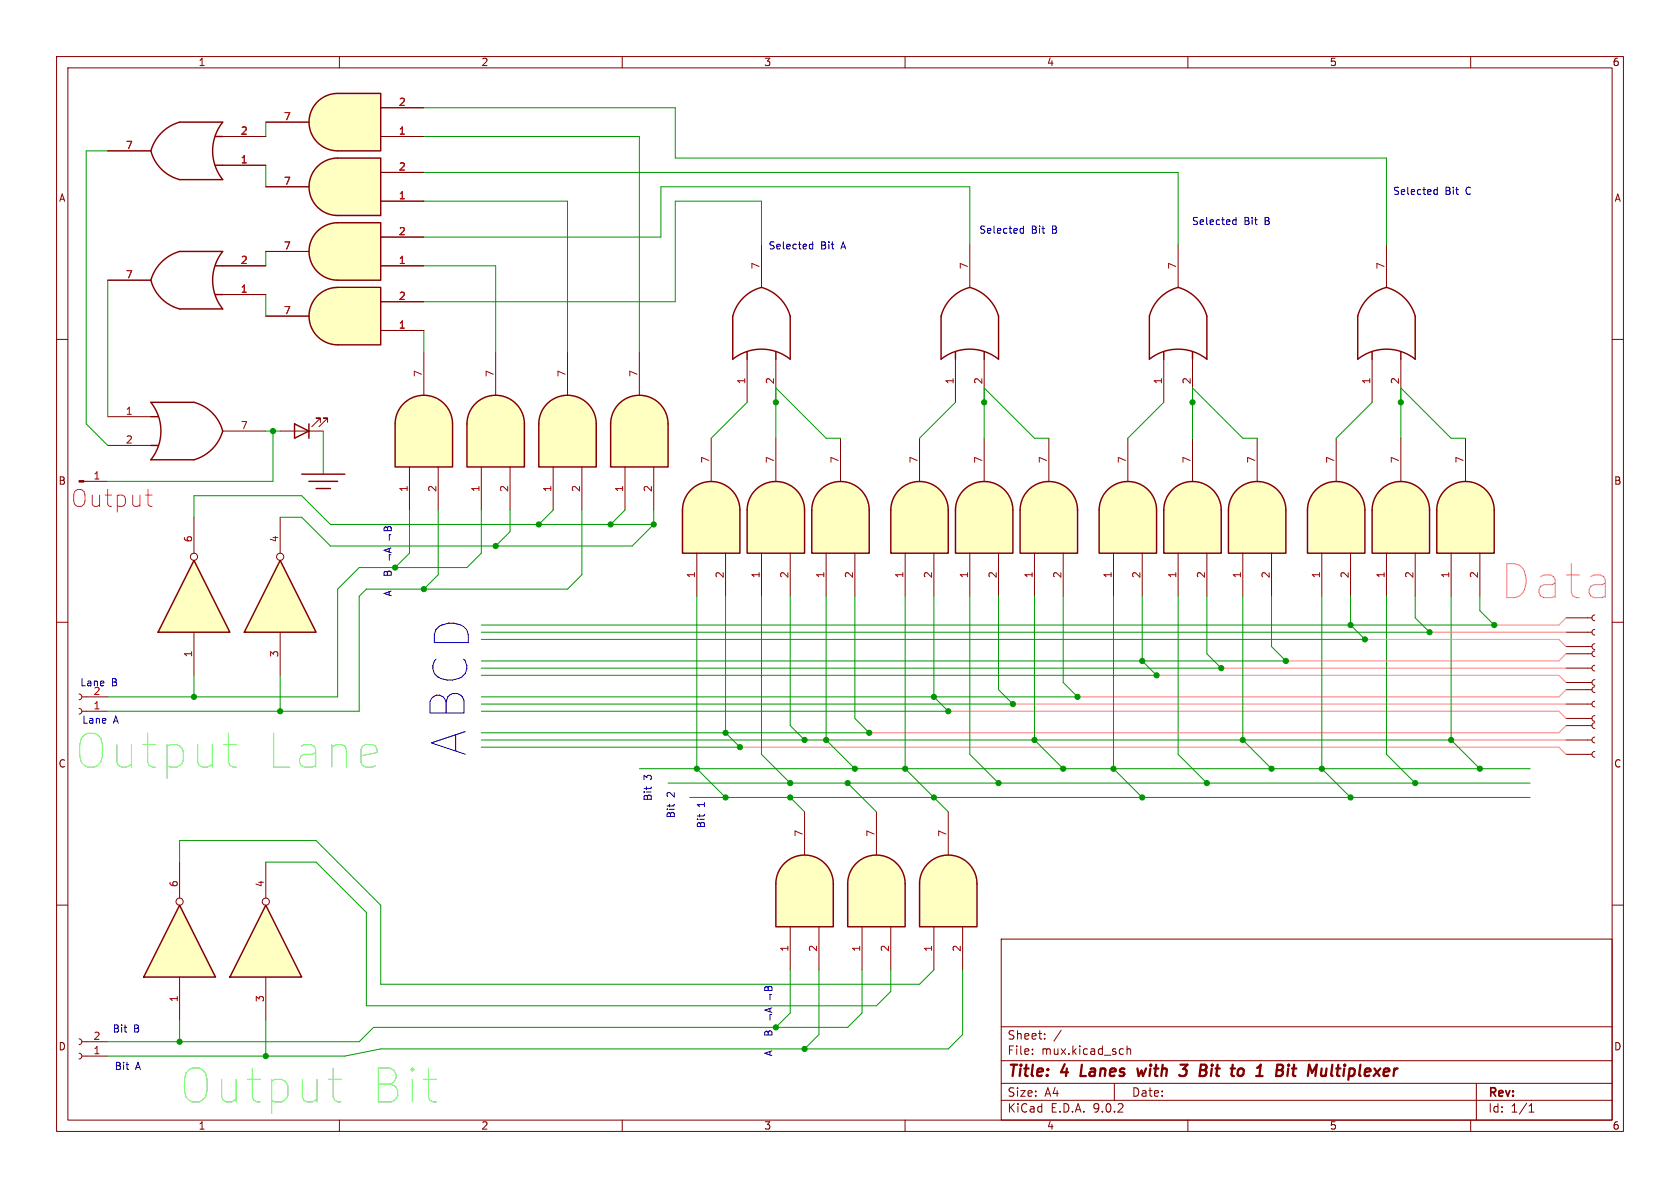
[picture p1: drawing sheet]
<svg xmlns="http://www.w3.org/2000/svg" width="297mm" height="210mm" viewBox="0 0 297 210" stroke-linecap="round" stroke-linejoin="round" font-family="sans-serif">
<g fill="none" stroke="#840000" stroke-width=".18">
<path d="M10 10h277v190h-277zM12 12h273v186h-273zM60 10v2M110 10v2M160 10v2M210 10v2M260 10v2M10 60h2M285 60h2M10 110h2M276.9 115.6h4.5M276.9 118.1h4.5"/>
<path d="M281.9 115.1l-.3 .1-.2 .4 .2 .3 .3 .2M281.9 117.6l-.3 .2-.2 .3 .2 .4 .3 .1M285 110h2M276.9 120.7h4.5M281.9 120.1l-.3 .2-.2 .4 .2 .3 .3 .2M10 160h2M177 166h108v32h-108zM285 160h2M60 198v2M110 198v2M160 198v2M177 194.5h108"/>
<path d="M177 191.5h108M177 187.5h108M177 181.5h108M182.5 186.3v.1M182.5 185.5v.1M184.7 183.6v.1M184.7 182.8v.1M187.6 182.1l-1.3 2M197 191.5v3M198.5 185.4l.1 .1M198.6 186.3l-.1 .1M199.2 184.9v1.5"/>
<path d="M199.2 185.5l.3-.1 .3 .1 .1 .9M210 198v2M260 198v2M261 191.5v6.5M270.3 196.6h.9M270.3 195.5l.4-.4v1.5"/>
</g>
<g fill="none" stroke="#840000" stroke-width=".4">
<path d="M191.3 188.2l-.3 2h1M201.1 188.9l.2 1.3 .5-.9 .3 .9 .5-1.3M208.7 188.2h1.2l-.7 .8 .4 .1 .2 .3-.1 .4-.4 .4M214.2 188.9l-.1 1.3M214.3 188.2v.2M214.3 188.2l-.1 .1 .1 .1M214.3 188.2l.1 .1-.1 .1M225.7 189.2h.7M226.4 189.2l.3 .1M226.6 189.1l-.2 .1M226.7 188.3l-.9-.1-.2 2 1-.1M236.2 188.9h.8"/>
<path d="M236.6 188.2l-.2 1.7 .1 .2 .3 .1"/>
</g>
<path d="M207.2 86.6a5.1 5.1 0 0 1 5.5-1.1 5.1 5.1 0 0 1 3.2 4.7h-10.2a5.1 5.1 0 0 1 1.5-3.6z" fill="#ffffc2" stroke="#ffffc2" stroke-width=".18"/>
<path d="M205.7 90.2h10.2v7.6h-10.2z" fill="#ffffc2"/>
<path d="M207.2 86.6a5.1 5.1 0 0 1 5.5-1.1 5.1 5.1 0 0 1 3.2 4.7v7.6h-10.2v-7.6a5.1 5.1 0 0 1 1.5-3.6z" fill="none" stroke="#840000" stroke-width=".25"/>
<path d="M210.8 77.5v7.6M208.3 97.8v7.6M213.4 97.8v7.6" fill="none" stroke="#840000" stroke-width=".18"/>
<path d="M195.8 86.6a5.1 5.1 0 0 1 5.5-1.1 5.1 5.1 0 0 1 3.2 4.7h-10.2a5.1 5.1 0 0 1 1.5-3.6z" fill="#ffffc2" stroke="#ffffc2" stroke-width=".18"/>
<path d="M194.3 90.2h10.2v7.6h-10.2z" fill="#ffffc2"/>
<path d="M195.8 86.6a5.1 5.1 0 0 1 5.5-1.1 5.1 5.1 0 0 1 3.2 4.7v7.6h-10.2v-7.6a5.1 5.1 0 0 1 1.5-3.6z" fill="none" stroke="#840000" stroke-width=".25"/>
<path d="M199.4 77.5v7.6M196.8 97.8v7.6M201.9 97.8v7.6" fill="none" stroke="#840000" stroke-width=".18"/>
<path d="M255.5 86.6a5.1 5.1 0 0 1 5.5-1.1 5.1 5.1 0 0 1 3.2 4.7h-10.2a5.1 5.1 0 0 1 1.5-3.6z" fill="#ffffc2" stroke="#ffffc2" stroke-width=".18"/>
<path d="M254 90.2h10.2v7.6h-10.2z" fill="#ffffc2"/>
<path d="M255.5 86.6a5.1 5.1 0 0 1 5.5-1.1 5.1 5.1 0 0 1 3.2 4.7v7.6h-10.2v-7.6a5.1 5.1 0 0 1 1.5-3.6z" fill="none" stroke="#840000" stroke-width=".25"/>
<path d="M259.1 77.5v7.6M256.5 97.8v7.6M261.6 97.8v7.6" fill="none" stroke="#840000" stroke-width=".18"/>
<path d="M151.3 152.7a5.1 5.1 0 0 1 5.6-1.2 5.1 5.1 0 0 1 3.1 4.7h-10.1a5.1 5.1 0 0 1 1.4-3.5z" fill="#ffffc2" stroke="#ffffc2" stroke-width=".18"/>
<path d="M149.9 156.2h10.1v7.6h-10.1z" fill="#ffffc2"/>
<path d="M151.3 152.7a5.1 5.1 0 0 1 5.6-1.2 5.1 5.1 0 0 1 3.1 4.7v7.6h-10.1v-7.6a5.1 5.1 0 0 1 1.4-3.5z" fill="none" stroke="#840000" stroke-width=".25"/>
<path d="M154.9 143.5v7.6M152.4 163.8v7.7M157.5 163.8v7.7" fill="none" stroke="#840000" stroke-width=".18"/>
<path d="M232.6 86.6a5.1 5.1 0 0 1 5.5-1.1 5.1 5.1 0 0 1 3.2 4.7h-10.2a5.1 5.1 0 0 1 1.5-3.6z" fill="#ffffc2" stroke="#ffffc2" stroke-width=".18"/>
<path d="M231.1 90.2h10.2v7.6h-10.2z" fill="#ffffc2"/>
<path d="M232.6 86.6a5.1 5.1 0 0 1 5.5-1.1 5.1 5.1 0 0 1 3.2 4.7v7.6h-10.2v-7.6a5.1 5.1 0 0 1 1.5-3.6z" fill="none" stroke="#840000" stroke-width=".25"/>
<path d="M236.2 77.5v7.6M233.7 97.8v7.6M238.8 97.8v7.6" fill="none" stroke="#840000" stroke-width=".18"/>
<path d="M218.6 86.6a5.1 5.1 0 0 1 5.6-1.1 5.1 5.1 0 0 1 3.1 4.7h-10.1a5.1 5.1 0 0 1 1.4-3.6z" fill="#ffffc2" stroke="#ffffc2" stroke-width=".18"/>
<path d="M217.2 90.2h10.1v7.6h-10.1z" fill="#ffffc2"/>
<path d="M218.6 86.6a5.1 5.1 0 0 1 5.6-1.1 5.1 5.1 0 0 1 3.1 4.7v7.6h-10.1v-7.6a5.1 5.1 0 0 1 1.4-3.6z" fill="none" stroke="#840000" stroke-width=".25"/>
<path d="M222.2 77.5v7.6M219.7 97.8v7.6M224.8 97.8v7.6" fill="none" stroke="#840000" stroke-width=".18"/>
<path d="M164 152.7a5.1 5.1 0 0 1 5.6-1.2 5.1 5.1 0 0 1 3.1 4.7h-10.1a5.1 5.1 0 0 1 1.4-3.5z" fill="#ffffc2" stroke="#ffffc2" stroke-width=".18"/>
<path d="M162.6 156.2h10.1v7.6h-10.1z" fill="#ffffc2"/>
<path d="M164 152.7a5.1 5.1 0 0 1 5.6-1.2 5.1 5.1 0 0 1 3.1 4.7v7.6h-10.1v-7.6a5.1 5.1 0 0 1 1.4-3.5z" fill="none" stroke="#840000" stroke-width=".25"/>
<path d="M167.6 143.5v7.6M165.1 163.8v7.7M170.2 163.8v7.7" fill="none" stroke="#840000" stroke-width=".18"/>
<g fill="#ffffc2">
<path d="M26.7 73.7h1.2z"/>
<path d="M26.7 78.7h1.2z"/>
</g>
<path d="M26.7 71.1h7.6M26.7 81.3h7.6" fill="none" stroke="#ffffc2" stroke-width=".18"/>
<path d="M26.7 71.1h7.6a7.1 7.1 0 0 1 5.1 5.1 7.4 7.4 0 0 1-5.1 5.1h-7.6a8.1 8.1 0 0 0 0-10.2zM26.7 73.7h1.2M26.7 78.7h1.2" fill="none" stroke="#840000" stroke-width=".25"/>
<path d="M19 73.7h7.7M19 78.7h7.7M39.4 76.2h7.6" fill="none" stroke="#840000" stroke-width=".18"/>
<g fill="#ffffc2">
<path d="M38.1 52.1h1.3z"/>
<path d="M38.1 47h1.3z"/>
</g>
<path d="M31.7 54.6h7.7M31.7 44.5h7.7" fill="none" stroke="#ffffc2" stroke-width=".18"/>
<path d="M28.5 46.4l1.5-1.2 1.7-.7h7.7a8.1 8.1 0 0 0 0 10.1h-7.7a7.1 7.1 0 0 1-5-5.1l.6-1.6zM38.1 52.1h1.3M38.1 47h1.3" fill="none" stroke="#840000" stroke-width=".25"/>
<path d="M19 49.5h7.7M39.4 52.1h7.6M39.4 47h7.6M276.9 128.3h4.5M276.9 130.8h4.5M276.9 133.4h4.5M281.9 127.8l-.3 .1-.2 .4 .2 .3 .3 .2M281.9 130.3l-.3 .2-.2 .3 .2 .4 .3 .1M281.9 132.8l-.3 .2-.2 .4 .2 .3 .3 .2" fill="none" stroke="#840000" stroke-width=".18"/>
<path d="M49.5 99.1l6.4 12.7h-12.7z" fill="#ffffc2"/>
<path d="M49.5 99.1l6.4 12.7h-12.7z" fill="none" stroke="#840000" stroke-width=".25"/>
<g fill="none" stroke="#840000" stroke-width=".18">
<path d="M49.5 91.4v6.4M49.5 111.8v7.6M276.9 121.9h4.5M276.9 124.5h4.5M276.9 127h4.5M281.9 121.4l-.3 .2-.2 .3 .2 .4 .3 .1M281.9 124l-.3 .1-.2 .4 .2 .3 .3 .2M281.9 126.5l-.3 .1-.2 .4 .2 .4 .3 .1"/>
<circle cx="49.5" cy="98.4" r=".63"/>
</g>
<path d="M244 86.6a5.1 5.1 0 0 1 5.6-1.1 5.1 5.1 0 0 1 3.1 4.7h-10.1a5.1 5.1 0 0 1 1.4-3.6z" fill="#ffffc2" stroke="#ffffc2" stroke-width=".18"/>
<path d="M242.6 90.2h10.1v7.6h-10.1z" fill="#ffffc2"/>
<path d="M244 86.6a5.1 5.1 0 0 1 5.6-1.1 5.1 5.1 0 0 1 3.1 4.7v7.6h-10.1v-7.6a5.1 5.1 0 0 1 1.4-3.6z" fill="none" stroke="#840000" stroke-width=".25"/>
<path d="M247.6 77.5v7.6M245.1 97.8v7.6M250.2 97.8v7.6" fill="none" stroke="#840000" stroke-width=".18"/>
<g fill="#ffffc2">
<path d="M38.1 29.2h1.3z"/>
<path d="M38.1 24.1h1.3z"/>
</g>
<path d="M31.7 31.8h7.7M31.7 21.6h7.7" fill="none" stroke="#ffffc2" stroke-width=".18"/>
<path d="M28.5 23.5l1.5-1.2 1.7-.7h7.7a8.1 8.1 0 0 0 0 10.2h-7.7a7.1 7.1 0 0 1-5-5.1l.6-1.6zM38.1 29.2h1.3M38.1 24.1h1.3M52.1 74.9l2.5 1.3-2.5 1.3zM54.6 74.9v2.6" fill="none" stroke="#840000" stroke-width=".25"/>
<g fill="none" stroke="#840000" stroke-width=".18">
<path d="M19 26.7h7.7M39.4 29.2h7.6M39.4 24.1h7.6M49.5 76.2h7.6M56.6 74.7v-.8h-.7h.7l-1.5 1.5M57.9 74.7v-.8h-.8h.8l-1.5 1.5M14.8 85.1h4.2M276.9 109.2h4.5M276.9 111.8h4.5M276.9 114.3h4.5M281.9 108.7l-.3 .2-.2 .3 .2 .4 .3 .1M281.9 111.3l-.3 .1-.2 .4 .2 .3 .3 .2"/>
<path d="M281.9 113.8l-.3 .1-.2 .4 .2 .4 .3 .1M14 186.2l.3 .1 .2 .4-.2 .3-.3 .2M14 183.6l.3 .2 .2 .3-.2 .4-.3 .2M14.5 186.7h4.5M14.5 184.2h4.5"/>
</g>
<path d="M14 85h.8v.2h-.8z" fill="#840000" stroke="#840000" stroke-width=".18"/>
<path d="M31.7 160l6.4 12.7h-12.7z" fill="#ffffc2"/>
<path d="M31.7 160l6.4 12.7h-12.7z" fill="none" stroke="#840000" stroke-width=".25"/>
<g fill="none" stroke="#840000" stroke-width=".18">
<path d="M31.7 152.4v6.4M31.7 172.7v7.6"/>
<circle cx="31.7" cy="159.4" r=".63"/>
</g>
<path d="M47 160l6.3 12.7h-12.7z" fill="#ffffc2"/>
<path d="M53.3 83.8h7.7M54.6 85.1h5.1M55.9 86.4h2.5M47 160l6.3 12.7h-12.7z" fill="none" stroke="#840000" stroke-width=".25"/>
<g fill="none" stroke="#840000" stroke-width=".18">
<path d="M47 152.4v6.4M47 172.7v7.6"/>
<circle cx="47" cy="159.4" r=".63"/>
</g>
<path d="M34.3 99.1l6.3 12.7h-12.7z" fill="#ffffc2"/>
<path d="M34.3 99.1l6.3 12.7h-12.7z" fill="none" stroke="#840000" stroke-width=".25"/>
<g fill="none" stroke="#840000" stroke-width=".18">
<path d="M34.3 91.4v6.4M34.3 111.8v7.6"/>
<circle cx="34.3" cy="98.4" r=".63"/>
</g>
<path d="M122.1 86.6a5.1 5.1 0 0 1 5.6-1.1 5.1 5.1 0 0 1 3.1 4.7h-10.2a5.1 5.1 0 0 1 1.5-3.6z" fill="#ffffc2" stroke="#ffffc2" stroke-width=".18"/>
<path d="M120.6 90.2h10.2v7.6h-10.2z" fill="#ffffc2"/>
<path d="M122.1 86.6a5.1 5.1 0 0 1 5.6-1.1 5.1 5.1 0 0 1 3.1 4.7v7.6h-10.2v-7.6a5.1 5.1 0 0 1 1.5-3.6z" fill="none" stroke="#840000" stroke-width=".25"/>
<path d="M125.7 77.5v7.6M123.2 97.8v7.6M128.3 97.8v7.6M14 125.2l.3 .2 .2 .3-.2 .4-.3 .1M14 122.7l.3 .1 .2 .4-.2 .3-.3 .2M14.5 125.7h4.5M14.5 123.2h4.5" fill="none" stroke="#840000" stroke-width=".18"/>
<path d="M56.1 52.3a5.1 5.1 0 0 1 3.6-1.5v10.2a5.1 5.1 0 0 1-4.7-3.2 5.1 5.1 0 0 1 1.1-5.5z" fill="#ffffc2" stroke="#ffffc2" stroke-width=".18"/>
<path d="M59.7 50.8h7.6v10.2h-7.6z" fill="#ffffc2"/>
<path d="M56.1 52.3a5.1 5.1 0 0 1 3.6-1.5h7.6v10.2h-7.6a5.1 5.1 0 0 1-4.7-3.2 5.1 5.1 0 0 1 1.1-5.5z" fill="none" stroke="#840000" stroke-width=".25"/>
<path d="M47 55.9h7.6M67.3 58.4h7.6M67.3 53.3h7.6" fill="none" stroke="#840000" stroke-width=".18"/>
<path d="M109.4 71.4a5.1 5.1 0 0 1 5.6-1.1 5.1 5.1 0 0 1 3.1 4.6h-10.2a5.1 5.1 0 0 1 1.5-3.5z" fill="#ffffc2" stroke="#ffffc2" stroke-width=".18"/>
<path d="M107.9 74.9h10.2v7.7h-10.2z" fill="#ffffc2"/>
<path d="M109.4 71.4a5.1 5.1 0 0 1 5.6-1.1 5.1 5.1 0 0 1 3.1 4.6v7.7h-10.2v-7.7a5.1 5.1 0 0 1 1.5-3.5z" fill="none" stroke="#840000" stroke-width=".25"/>
<path d="M113 62.2v7.7M110.5 82.6v7.6M115.6 82.6v7.6" fill="none" stroke="#840000" stroke-width=".18"/>
<g fill="#ffffc2">
<path d="M132.1 62.2v1.3z"/>
<path d="M137.2 62.2v1.3z"/>
</g>
<path d="M129.5 55.9v7.6M139.7 55.9v7.6" fill="none" stroke="#ffffc2" stroke-width=".18"/>
<path d="M131.4 52.6l1.5-1.1 1.7-.7a7.4 7.4 0 0 1 5.1 5.1v7.6a8.1 8.1 0 0 0-10.2 0v-7.6l.8-1.8zM132.1 62.2v1.3M137.2 62.2v1.3" fill="none" stroke="#840000" stroke-width=".25"/>
<path d="M134.6 43.2v7.6M132.1 63.5v7.6M137.2 63.5v7.6" fill="none" stroke="#840000" stroke-width=".18"/>
<path d="M84 71.4a5.1 5.1 0 0 1 5.6-1.1 5.1 5.1 0 0 1 3.1 4.6h-10.2a5.1 5.1 0 0 1 1.5-3.5z" fill="#ffffc2" stroke="#ffffc2" stroke-width=".18"/>
<path d="M82.5 74.9h10.2v7.7h-10.2z" fill="#ffffc2"/>
<path d="M84 71.4a5.1 5.1 0 0 1 5.6-1.1 5.1 5.1 0 0 1 3.1 4.6v7.7h-10.2v-7.7a5.1 5.1 0 0 1 1.5-3.5z" fill="none" stroke="#840000" stroke-width=".25"/>
<path d="M87.6 62.2v7.7M85.1 82.6v7.6M90.2 82.6v7.6" fill="none" stroke="#840000" stroke-width=".18"/>
<path d="M96.7 71.4a5.1 5.1 0 0 1 5.6-1.1 5.1 5.1 0 0 1 3.1 4.6h-10.2a5.1 5.1 0 0 1 1.5-3.5z" fill="#ffffc2" stroke="#ffffc2" stroke-width=".18"/>
<path d="M95.2 74.9h10.2v7.7h-10.2z" fill="#ffffc2"/>
<path d="M96.7 71.4a5.1 5.1 0 0 1 5.6-1.1 5.1 5.1 0 0 1 3.1 4.6v7.7h-10.2v-7.7a5.1 5.1 0 0 1 1.5-3.5z" fill="none" stroke="#840000" stroke-width=".25"/>
<path d="M100.3 62.2v7.7M97.8 82.6v7.6M102.9 82.6v7.6" fill="none" stroke="#840000" stroke-width=".18"/>
<path d="M145 86.6a5.1 5.1 0 0 1 5.5-1.1 5.1 5.1 0 0 1 3.2 4.7h-10.2a5.1 5.1 0 0 1 1.5-3.6z" fill="#ffffc2" stroke="#ffffc2" stroke-width=".18"/>
<path d="M143.5 90.2h10.2v7.6h-10.2z" fill="#ffffc2"/>
<path d="M145 86.6a5.1 5.1 0 0 1 5.5-1.1 5.1 5.1 0 0 1 3.2 4.7v7.6h-10.2v-7.6a5.1 5.1 0 0 1 1.5-3.6z" fill="none" stroke="#840000" stroke-width=".25"/>
<path d="M148.6 77.5v7.6M146 97.8v7.6M151.1 97.8v7.6" fill="none" stroke="#840000" stroke-width=".18"/>
<g fill="#ffffc2">
<path d="M205.7 62.2v1.3z"/>
<path d="M210.8 62.2v1.3z"/>
</g>
<path d="M203.2 55.9v7.6M213.4 55.9v7.6" fill="none" stroke="#ffffc2" stroke-width=".18"/>
<path d="M205.1 52.6l1.5-1.1 1.7-.7a7.4 7.4 0 0 1 5.1 5.1v7.6a8.1 8.1 0 0 0-10.2 0v-7.6l.7-1.8zM205.7 62.2v1.3M210.8 62.2v1.3" fill="none" stroke="#840000" stroke-width=".25"/>
<path d="M208.3 43.2v7.6M205.7 63.5v7.6M210.8 63.5v7.6" fill="none" stroke="#840000" stroke-width=".18"/>
<path d="M71.3 71.4a5.1 5.1 0 0 1 5.6-1.1 5.1 5.1 0 0 1 3.1 4.6h-10.2a5.1 5.1 0 0 1 1.5-3.5z" fill="#ffffc2" stroke="#ffffc2" stroke-width=".18"/>
<path d="M69.8 74.9h10.2v7.7h-10.2z" fill="#ffffc2"/>
<path d="M71.3 71.4a5.1 5.1 0 0 1 5.6-1.1 5.1 5.1 0 0 1 3.1 4.6v7.7h-10.2v-7.7a5.1 5.1 0 0 1 1.5-3.5z" fill="none" stroke="#840000" stroke-width=".25"/>
<path d="M74.9 62.2v7.7M72.4 82.6v7.6M77.5 82.6v7.6" fill="none" stroke="#840000" stroke-width=".18"/>
<path d="M159 86.6a5.1 5.1 0 0 1 5.5-1.1 5.1 5.1 0 0 1 3.1 4.7h-10.1a5.1 5.1 0 0 1 1.5-3.6z" fill="#ffffc2" stroke="#ffffc2" stroke-width=".18"/>
<path d="M157.5 90.2h10.1v7.6h-10.1z" fill="#ffffc2"/>
<path d="M159 86.6a5.1 5.1 0 0 1 5.5-1.1 5.1 5.1 0 0 1 3.1 4.7v7.6h-10.1v-7.6a5.1 5.1 0 0 1 1.5-3.6z" fill="none" stroke="#840000" stroke-width=".25"/>
<path d="M162.6 77.5v7.6M160 97.8v7.6M165.1 97.8v7.6" fill="none" stroke="#840000" stroke-width=".18"/>
<path d="M181.8 86.6a5.1 5.1 0 0 1 5.5-1.1 5.1 5.1 0 0 1 3.2 4.7h-10.2a5.1 5.1 0 0 1 1.5-3.6z" fill="#ffffc2" stroke="#ffffc2" stroke-width=".18"/>
<path d="M180.3 90.2h10.2v7.6h-10.2z" fill="#ffffc2"/>
<path d="M181.8 86.6a5.1 5.1 0 0 1 5.5-1.1 5.1 5.1 0 0 1 3.2 4.7v7.6h-10.2v-7.6a5.1 5.1 0 0 1 1.5-3.6z" fill="none" stroke="#840000" stroke-width=".25"/>
<path d="M185.4 77.5v7.6M182.9 97.8v7.6M188 97.8v7.6" fill="none" stroke="#840000" stroke-width=".18"/>
<path d="M138.6 152.7a5.1 5.1 0 0 1 5.6-1.2 5.1 5.1 0 0 1 3.1 4.7h-10.1a5.1 5.1 0 0 1 1.4-3.5z" fill="#ffffc2" stroke="#ffffc2" stroke-width=".18"/>
<path d="M137.2 156.2h10.1v7.6h-10.1z" fill="#ffffc2"/>
<path d="M138.6 152.7a5.1 5.1 0 0 1 5.6-1.2 5.1 5.1 0 0 1 3.1 4.7v7.6h-10.1v-7.6a5.1 5.1 0 0 1 1.4-3.5z" fill="none" stroke="#840000" stroke-width=".25"/>
<path d="M142.2 143.5v7.6M139.7 163.8v7.7M144.8 163.8v7.7" fill="none" stroke="#840000" stroke-width=".18"/>
<path d="M170.4 86.6a5.1 5.1 0 0 1 5.5-1.1 5.1 5.1 0 0 1 3.2 4.7h-10.2a5.1 5.1 0 0 1 1.5-3.6z" fill="#ffffc2" stroke="#ffffc2" stroke-width=".18"/>
<path d="M168.9 90.2h10.2v7.6h-10.2z" fill="#ffffc2"/>
<path d="M170.4 86.6a5.1 5.1 0 0 1 5.5-1.1 5.1 5.1 0 0 1 3.2 4.7v7.6h-10.2v-7.6a5.1 5.1 0 0 1 1.5-3.6z" fill="none" stroke="#840000" stroke-width=".25"/>
<path d="M174 77.5v7.6M171.4 97.8v7.6M176.5 97.8v7.6" fill="none" stroke="#840000" stroke-width=".18"/>
<path d="M133.6 86.6a5.1 5.1 0 0 1 5.5-1.1 5.1 5.1 0 0 1 3.1 4.7h-10.1a5.1 5.1 0 0 1 1.5-3.6z" fill="#ffffc2" stroke="#ffffc2" stroke-width=".18"/>
<path d="M132.1 90.2h10.1v7.6h-10.1z" fill="#ffffc2"/>
<path d="M133.6 86.6a5.1 5.1 0 0 1 5.5-1.1 5.1 5.1 0 0 1 3.1 4.7v7.6h-10.1v-7.6a5.1 5.1 0 0 1 1.5-3.6z" fill="none" stroke="#840000" stroke-width=".25"/>
<path d="M137.2 77.5v7.6M134.6 97.8v7.6M139.7 97.8v7.6" fill="none" stroke="#840000" stroke-width=".18"/>
<g fill="#ffffc2">
<path d="M242.6 62.2v1.3z"/>
<path d="M247.6 62.2v1.3z"/>
</g>
<path d="M240 55.9v7.6M250.2 55.9v7.6" fill="none" stroke="#ffffc2" stroke-width=".18"/>
<path d="M241.9 52.6l1.5-1.1 1.7-.7a7.4 7.4 0 0 1 5.1 5.1v7.6a8.1 8.1 0 0 0-10.2 0v-7.6l.8-1.8zM242.6 62.2v1.3M247.6 62.2v1.3" fill="none" stroke="#840000" stroke-width=".25"/>
<path d="M245.1 43.2v7.6M242.6 63.5v7.6M247.6 63.5v7.6" fill="none" stroke="#840000" stroke-width=".18"/>
<path d="M56.1 29.4a5.1 5.1 0 0 1 3.6-1.5v10.2a5.1 5.1 0 0 1-4.7-3.1 5.1 5.1 0 0 1 1.1-5.6z" fill="#ffffc2" stroke="#ffffc2" stroke-width=".18"/>
<path d="M59.7 27.9h7.6v10.2h-7.6z" fill="#ffffc2"/>
<path d="M56.1 29.4a5.1 5.1 0 0 1 3.6-1.5h7.6v10.2h-7.6a5.1 5.1 0 0 1-4.7-3.1 5.1 5.1 0 0 1 1.1-5.6z" fill="none" stroke="#840000" stroke-width=".25"/>
<path d="M47 33h7.6M67.3 35.6h7.6M67.3 30.5h7.6" fill="none" stroke="#840000" stroke-width=".18"/>
<g fill="#ffffc2">
<path d="M168.9 62.2v1.3z"/>
<path d="M174 62.2v1.3z"/>
</g>
<path d="M166.4 55.9v7.6M176.5 55.9v7.6" fill="none" stroke="#ffffc2" stroke-width=".18"/>
<path d="M168.2 52.6l1.5-1.1 1.7-.7a7.4 7.4 0 0 1 5.1 5.1v7.6a8.1 8.1 0 0 0-10.1 0v-7.6l.7-1.8zM168.9 62.2v1.3M174 62.2v1.3" fill="none" stroke="#840000" stroke-width=".25"/>
<path d="M171.4 43.2v7.6M168.9 63.5v7.6M174 63.5v7.6" fill="none" stroke="#840000" stroke-width=".18"/>
<path d="M56.1 40.9a5.1 5.1 0 0 1 3.6-1.5v10.1a5.1 5.1 0 0 1-4.7-3.1 5.1 5.1 0 0 1 1.1-5.5z" fill="#ffffc2" stroke="#ffffc2" stroke-width=".18"/>
<path d="M59.7 39.4h7.6v10.1h-7.6z" fill="#ffffc2"/>
<path d="M56.1 40.9a5.1 5.1 0 0 1 3.6-1.5h7.6v10.1h-7.6a5.1 5.1 0 0 1-4.7-3.1 5.1 5.1 0 0 1 1.1-5.5z" fill="none" stroke="#840000" stroke-width=".25"/>
<path d="M47 44.5h7.6M67.3 47h7.6M67.3 41.9h7.6" fill="none" stroke="#840000" stroke-width=".18"/>
<path d="M56.1 18a5.1 5.1 0 0 1 3.6-1.5v10.2a5.1 5.1 0 0 1-4.7-3.2 5.1 5.1 0 0 1 1.1-5.5z" fill="#ffffc2" stroke="#ffffc2" stroke-width=".18"/>
<path d="M59.7 16.5h7.6v10.2h-7.6z" fill="#ffffc2"/>
<path d="M56.1 18a5.1 5.1 0 0 1 3.6-1.5h7.6v10.2h-7.6a5.1 5.1 0 0 1-4.7-3.2 5.1 5.1 0 0 1 1.1-5.5z" fill="none" stroke="#840000" stroke-width=".25"/>
<g fill="none" stroke="#840000" stroke-width=".18">
<path d="M67.3 19.1h7.6M19 26.7h7.7M39.4 24.1h7.6M39.4 29.2h7.6M47 21.6h7.6M47 33h7.6M67.3 24.1h7.6M67.3 35.6h7.6M67.3 30.5h7.6M19 49.5h7.7M39.4 47h7.6M39.4 52.1h7.6"/>
<path d="M47 44.5h7.6M47 55.9h7.6M67.3 47h7.6M67.3 41.9h7.6M67.3 58.4h7.6M67.3 53.3h7.6"/>
</g>
<g fill="none" stroke="#009600" stroke-width=".18">
<path d="M74.9 19.1h44.5v8.8h125.7v15.3M19 26.7h-3.8v48.2l3.8 3.8M47 21.6v2.5M47 29.2v3.8M74.9 24.1h38.1v38.1M74.9 35.6h25.4v26.6M74.9 30.5h133.4v12.7M19 49.5v24.2M47 44.5v2.5M47 52.1v3.8M74.9 41.9h41.9v-8.9h54.6v10.2M74.9 47h12.7v15.2"/>
<path d="M74.9 58.4v3.8M134.6 43.2v-7.6h-15.2v17.7h-44.5M47 76.2h2.5M48.3 76.2v8.9h-29.3M57.1 76.2v7.6M132.1 71.1l-6.4 6.4M137.2 77.5v-8.9l8.8 8.9h2.6M168.9 71.1l-6.3 6.4M174 77.5v-8.9l8.9 8.9h2.5M205.7 71.1l-6.3 6.4M210.8 77.5v-8.9l8.9 8.9h2.5M242.6 71.1l-6.4 6.4"/>
<path d="M247.6 77.5v-8.9l8.9 8.9h2.6M34.3 91.4v-3.8h19l5.1 5.1h57.2M49.5 91.4h3.8l5.1 5.1h53.4l3.8-3.8M72.4 90.2v7.6l-2.6 2.5M77.5 90.2v11.4l-2.6 2.5M85.1 90.2v7.6l-2.6 2.5h-19l-3.8 3.8v19.1h-40.7M90.2 90.2v3.8l-2.6 2.5M97.8 90.2l-2.6 2.5M102.9 90.2v11.4l-2.6 2.5h-35.5l-1.3 1.3v20.3h-44.5M110.5 90.2l-2.6 2.5M115.6 90.2v2.5M34.3 119.4v3.8"/>
<path d="M49.5 119.4v6.3M123.2 105.4v30.5l5.1 5.1M128.3 105.4v24.1l2.5 2.6h-45.7M134.6 105.4v28l5.1 5M139.7 105.4v22.9l2.5 2.5M146 105.4v25.4l5.1 5.1M151.1 105.4v21.6l2.6 2.5h-68.6M160 105.4v30.5l7.6 7.6M165.1 105.4v17.8l2.5 2.5h-82.5M171.4 105.4v28l5.1 5M176.5 105.4v16.5l2.6 2.6h-94M182.9 105.4v25.4l5.1 5.1"/>
<path d="M188 105.4v15.3l2.5 2.5h-105.4M196.8 105.4v30.5l5.1 5.1M201.9 105.4v11.4l2.6 2.6h-119.4M208.3 105.4v28l5.1 5M213.4 105.4v10.2l2.5 2.5h-130.8M219.7 105.4v25.4l5.1 5.1M224.8 105.4v8.9l2.5 2.5h-142.2M233.7 105.4v30.5l5.1 5.1M238.8 105.4v5.1l2.5 2.5h-156.2M245.1 105.4v28l5.1 5M250.2 105.4v3.8l2.5 2.6h-167.6M256.5 105.4v25.4"/>
<path d="M261.6 105.4v2.6l2.6 2.5h-179.1M85.1 130.8h171.4M113 135.9h157.5M118.1 138.4h152.4M149.9 138.4l5 5.1M256.5 130.8l5.1 5.1M31.7 152.4v-3.8h24.2l11.4 11.4v14h95.3l2.5-2.5M47 152.4h8.9l8.9 8.9v16.5h90.1l2.6-2.5v-3.8M121.9 141h148.6M139.7 141l2.5 2.5M139.7 171.5v7.6l-2.5 2.5M144.8 171.5v11.4l-2.6 2.5"/>
<path d="M152.4 171.5v7.6l-2.5 2.5h-83.9l-2.5 2.6h-44.5M170.2 171.5v11.4l-2.6 2.5h-100.3l-6.3 1.3h-42M31.7 180.3v3.9M47 180.3v6.4"/>
</g>
<path d="M204.5 119.4h71.1l1.3 1.3M215.9 118.1h61M241.3 113h34.3l1.3 1.3M252.7 111.8h24.2M276.9 109.2l-1.3 1.3h-11.4M276.9 115.6l-1.3 1.2h-48.3M130.8 132.1h144.8l1.3 1.3M167.6 125.7h108l1.3 1.3M179.1 124.5h97.8M256.5 130.8h20.4M276.9 121.9l-1.3 1.3h-85.1M276.9 128.3l-1.3 1.2h-121.9" fill="none" stroke="#ff7d7c" stroke-width=".18"/>
<g fill="none" stroke="#0000c2" stroke-width=".18">
<path d="M180.9 40v1.2M218 39.6l.2 .1 .3-.1M218.5 38.4v1.3M218.5 38.9h-.3l-.2 .1M253.5 34.2l.2 .2 .4-.1M254.1 33.1v1.3M254.1 33.6l-.4-.1-.2 .1M143.1 43.9l.2 .1h.4M143.7 42.7v1.3M143.7 43.2h-.4l-.2 .1M180.4 41.1l.2 .1h.3M180.9 40.4h-.3l-.2 .1"/>
<path d="M68.8 94.5v1M68.8 98.1v.9M136.1 175.8v1M136.1 179.4v.9"/>
</g>
<path d="M39.5 131.6h2.3M40.7 135.3l.5 .3h.6" fill="none" stroke="#65ff57" stroke-width=".18"/>
<path d="M25.7 87.5h1.2M26.3 89.4l.6 .1" fill="none" stroke="#ff231e" stroke-width=".18"/>
<path d="M58 190.8h2.3M59.2 194.5l.6 .3h.5" fill="none" stroke="#53ff52" stroke-width=".18"/>
<g fill="#009600" stroke="#009600" stroke-width=".18">
<circle cx="165.1" cy="141" r=".46"/>
<circle cx="160" cy="135.9" r=".46"/>
<circle cx="176.5" cy="138.4" r=".46"/>
<circle cx="188" cy="135.9" r=".46"/>
<circle cx="196.8" cy="135.9" r=".46"/>
<circle cx="182.9" cy="130.8" r=".46"/>
<circle cx="167.6" cy="125.7" r=".46"/>
<circle cx="179.1" cy="124.5" r=".46"/>
<circle cx="165.1" cy="123.2" r=".46"/>
<circle cx="190.5" cy="123.2" r=".46"/>
<circle cx="69.8" cy="100.3" r=".46"/>
<circle cx="74.9" cy="104.1" r=".46"/>
<circle cx="87.6" cy="96.5" r=".46"/>
<circle cx="34.3" cy="123.2" r=".46"/>
<circle cx="137.2" cy="181.6" r=".46"/>
<circle cx="142.2" cy="185.4" r=".46"/>
<circle cx="49.5" cy="125.7" r=".46"/>
<circle cx="31.7" cy="184.2" r=".46"/>
<circle cx="95.2" cy="92.7" r=".46"/>
<circle cx="115.6" cy="92.7" r=".46"/>
<circle cx="128.3" cy="129.5" r=".46"/>
<circle cx="149.9" cy="138.4" r=".46"/>
<circle cx="142.2" cy="130.8" r=".46"/>
<circle cx="146" cy="130.8" r=".46"/>
<circle cx="123.2" cy="135.9" r=".46"/>
<circle cx="128.3" cy="141" r=".46"/>
<circle cx="153.7" cy="129.5" r=".46"/>
<circle cx="139.7" cy="141" r=".46"/>
<circle cx="139.7" cy="138.4" r=".46"/>
<circle cx="151.1" cy="135.9" r=".46"/>
<circle cx="130.8" cy="132.1" r=".46"/>
<circle cx="107.9" cy="92.7" r=".46"/>
<circle cx="48.3" cy="76.2" r=".46"/>
<circle cx="174" cy="71.1" r=".46"/>
<circle cx="210.8" cy="71.1" r=".46"/>
<circle cx="247.6" cy="71.1" r=".46"/>
<circle cx="137.2" cy="71.1" r=".46"/>
<circle cx="233.7" cy="135.9" r=".46"/>
<circle cx="224.8" cy="135.9" r=".46"/>
<circle cx="227.3" cy="116.8" r=".46"/>
<circle cx="252.7" cy="111.8" r=".46"/>
<circle cx="238.8" cy="110.5" r=".46"/>
<circle cx="241.3" cy="113" r=".46"/>
<circle cx="264.2" cy="110.5" r=".46"/>
<circle cx="219.7" cy="130.8" r=".46"/>
<circle cx="213.4" cy="138.4" r=".46"/>
<circle cx="238.8" cy="141" r=".46"/>
<circle cx="250.2" cy="138.4" r=".46"/>
<circle cx="201.9" cy="116.8" r=".46"/>
<circle cx="201.9" cy="141" r=".46"/>
<circle cx="204.5" cy="119.4" r=".46"/>
<circle cx="215.9" cy="118.1" r=".46"/>
<circle cx="256.5" cy="130.8" r=".46"/>
<circle cx="261.6" cy="135.9" r=".46"/>
</g>
<text font-size="8.4" fill="#ff28a7" x="265.3" y="106.1">Data</text>
<g font-size="8.4" fill="#65ff57">
<text x="13.3" y="136.1">Output</text>
<text x="46.6" y="136.1">Lane</text>
</g>
<text font-size="8.4" fill="#0000c2" x="82.7" y="133.5" transform="rotate(-90 82.7 133.5)">ABCD</text>
<text font-size="8.4" fill="#009600" x="31.8" y="195.3">Output</text>
<text font-size="8.4" fill="#53ff52" x="65.1" y="195.3">Bit</text>
<text font-size="4.2" fill="#ff231e" x="12.5" y="89.9">Output</text>
<g font-size="2.8" fill="#840000">
<text x="178" y="190.9">Title:</text>
<text x="187.7" y="190.9">4</text>
<text x="191.9" y="190.9">Lanes</text>
<text x="202.8" y="190.9">with</text>
<text x="211.1" y="190.9">3</text>
<text x="215.3" y="190.9">Bit</text>
<text x="221.8" y="190.9">to</text>
<text x="227" y="190.9">1</text>
<text x="231.3" y="190.9">Bit</text>
<text x="237.7" y="190.9">Multiplexer</text>
</g>
<g font-size="2.1" fill="#840000">
<text x="178" y="184">Sheet:</text>
<text x="178" y="186.7">File:</text>
<text x="184.1" y="186.7">mux.kicad_sch</text>
<text x="178" y="196.9">KiCad</text>
<text x="178" y="194.1">Size:</text>
<text x="184.7" y="194.1">A4</text>
<text x="185.7" y="196.9">E.D.A.</text>
<text x="193.3" y="196.9">9.0.2</text>
<text x="200" y="194.1">Date:</text>
<text x="263" y="194.3">Rev:</text>
<text x="263" y="196.9">Id:</text>
<text x="267.1" y="196.9">1/1</text>
</g>
<g font-size="1.8" fill="#840000">
<text x="35" y="11.9">1</text>
<text x="85" y="11.9">2</text>
<text x="135" y="11.9">3</text>
<text x="185" y="11.9">4</text>
<text x="235" y="11.9">5</text>
<text x="285" y="11.9">6</text>
<text x="10.3" y="35.9">A</text>
<text x="285.3" y="35.9">A</text>
<text x="10.3" y="85.9">B</text>
<text x="285.3" y="85.9">B</text>
<text x="10.3" y="135.9">C</text>
<text x="285.3" y="135.9">C</text>
<text x="10.3" y="185.9">D</text>
<text x="285.3" y="185.9">D</text>
<text x="35" y="199.9">1</text>
<text x="85" y="199.9">2</text>
<text x="135" y="199.9">3</text>
<text x="185" y="199.9">4</text>
<text x="235" y="199.9">5</text>
<text x="285" y="199.9">6</text>
</g>
<g font-size="1.8" fill="#a90000">
<text x="42.5" y="23.9">2</text>
<text x="50.1" y="21.3">7</text>
<text x="70.4" y="23.9">1</text>
<text x="70.4" y="18.8">2</text>
<text x="22.2" y="26.4">7</text>
<text x="42.5" y="29">1</text>
<text x="50.1" y="32.8">7</text>
<text x="70.4" y="35.3">1</text>
<text x="70.4" y="30.2">2</text>
<text x="70.4" y="41.7">2</text>
<text x="42.5" y="46.7">2</text>
<text x="50.1" y="44.2">7</text>
<text x="70.4" y="46.7">1</text>
<text x="134.4" y="47.7" transform="rotate(-90 134.4 47.7)">7</text>
<text x="171.2" y="47.7" transform="rotate(-90 171.2 47.7)">7</text>
<text x="208" y="47.7" transform="rotate(-90 208 47.7)">7</text>
<text x="244.9" y="47.7" transform="rotate(-90 244.9 47.7)">7</text>
<text x="22.2" y="49.3">7</text>
<text x="42.5" y="51.8">1</text>
<text x="70.4" y="53.1">2</text>
<text x="50.1" y="55.6">7</text>
<text x="70.4" y="58.2">1</text>
<text x="74.7" y="66.7" transform="rotate(-90 74.7 66.7)">7</text>
<text x="87.4" y="66.7" transform="rotate(-90 87.4 66.7)">7</text>
<text x="100.1" y="66.7" transform="rotate(-90 100.1 66.7)">7</text>
<text x="112.8" y="66.7" transform="rotate(-90 112.8 66.7)">7</text>
<text x="131.8" y="68" transform="rotate(-90 131.8 68)">1</text>
<text x="136.9" y="68" transform="rotate(-90 136.9 68)">2</text>
<text x="168.7" y="68" transform="rotate(-90 168.7 68)">1</text>
<text x="173.7" y="68" transform="rotate(-90 173.7 68)">2</text>
<text x="205.5" y="68" transform="rotate(-90 205.5 68)">1</text>
<text x="210.6" y="68" transform="rotate(-90 210.6 68)">2</text>
<text x="242.3" y="68" transform="rotate(-90 242.3 68)">1</text>
<text x="247.4" y="68" transform="rotate(-90 247.4 68)">2</text>
<text x="22.2" y="73.4">1</text>
<text x="42.5" y="75.9">7</text>
<text x="22.2" y="78.5">2</text>
<text x="125.5" y="82" transform="rotate(-90 125.5 82)">7</text>
<text x="136.9" y="82" transform="rotate(-90 136.9 82)">7</text>
<text x="148.3" y="82" transform="rotate(-90 148.3 82)">7</text>
<text x="162.3" y="82" transform="rotate(-90 162.3 82)">7</text>
<text x="173.7" y="82" transform="rotate(-90 173.7 82)">7</text>
<text x="185.2" y="82" transform="rotate(-90 185.2 82)">7</text>
<text x="199.1" y="82" transform="rotate(-90 199.1 82)">7</text>
<text x="210.6" y="82" transform="rotate(-90 210.6 82)">7</text>
<text x="222" y="82" transform="rotate(-90 222 82)">7</text>
<text x="236" y="82" transform="rotate(-90 236 82)">7</text>
<text x="247.4" y="82" transform="rotate(-90 247.4 82)">7</text>
<text x="258.8" y="82" transform="rotate(-90 258.8 82)">7</text>
<text x="16.4" y="84.8">1</text>
<text x="72.1" y="87.1" transform="rotate(-90 72.1 87.1)">1</text>
<text x="77.2" y="87.1" transform="rotate(-90 77.2 87.1)">2</text>
<text x="84.8" y="87.1" transform="rotate(-90 84.8 87.1)">1</text>
<text x="89.9" y="87.1" transform="rotate(-90 89.9 87.1)">2</text>
<text x="97.5" y="87.1" transform="rotate(-90 97.5 87.1)">1</text>
<text x="102.6" y="87.1" transform="rotate(-90 102.6 87.1)">2</text>
<text x="110.2" y="87.1" transform="rotate(-90 110.2 87.1)">1</text>
<text x="115.3" y="87.1" transform="rotate(-90 115.3 87.1)">2</text>
<text x="34" y="96" transform="rotate(-90 34 96)">6</text>
<text x="49.3" y="96" transform="rotate(-90 49.3 96)">4</text>
<text x="122.9" y="102.3" transform="rotate(-90 122.9 102.3)">1</text>
<text x="128" y="102.3" transform="rotate(-90 128 102.3)">2</text>
<text x="134.4" y="102.3" transform="rotate(-90 134.4 102.3)">1</text>
<text x="139.4" y="102.3" transform="rotate(-90 139.4 102.3)">2</text>
<text x="145.8" y="102.3" transform="rotate(-90 145.8 102.3)">1</text>
<text x="150.9" y="102.3" transform="rotate(-90 150.9 102.3)">2</text>
<text x="159.8" y="102.3" transform="rotate(-90 159.8 102.3)">1</text>
<text x="164.8" y="102.3" transform="rotate(-90 164.8 102.3)">2</text>
<text x="171.2" y="102.3" transform="rotate(-90 171.2 102.3)">1</text>
<text x="176.3" y="102.3" transform="rotate(-90 176.3 102.3)">2</text>
<text x="182.6" y="102.3" transform="rotate(-90 182.6 102.3)">1</text>
<text x="187.7" y="102.3" transform="rotate(-90 187.7 102.3)">2</text>
<text x="196.6" y="102.3" transform="rotate(-90 196.6 102.3)">1</text>
<text x="201.7" y="102.3" transform="rotate(-90 201.7 102.3)">2</text>
<text x="208" y="102.3" transform="rotate(-90 208 102.3)">1</text>
<text x="213.1" y="102.3" transform="rotate(-90 213.1 102.3)">2</text>
<text x="219.5" y="102.3" transform="rotate(-90 219.5 102.3)">1</text>
<text x="224.5" y="102.3" transform="rotate(-90 224.5 102.3)">2</text>
<text x="233.4" y="102.3" transform="rotate(-90 233.4 102.3)">1</text>
<text x="238.5" y="102.3" transform="rotate(-90 238.5 102.3)">2</text>
<text x="244.9" y="102.3" transform="rotate(-90 244.9 102.3)">1</text>
<text x="249.9" y="102.3" transform="rotate(-90 249.9 102.3)">2</text>
<text x="256.3" y="102.3" transform="rotate(-90 256.3 102.3)">1</text>
<text x="261.4" y="102.3" transform="rotate(-90 261.4 102.3)">2</text>
<text x="34" y="116.3" transform="rotate(-90 34 116.3)">1</text>
<text x="49.3" y="116.3" transform="rotate(-90 49.3 116.3)">3</text>
<text x="16.4" y="125.5">1</text>
<text x="142" y="148" transform="rotate(-90 142 148)">7</text>
<text x="154.7" y="148" transform="rotate(-90 154.7 148)">7</text>
<text x="167.4" y="148" transform="rotate(-90 167.4 148)">7</text>
<text x="31.5" y="156.9" transform="rotate(-90 31.5 156.9)">6</text>
<text x="46.7" y="156.9" transform="rotate(-90 46.7 156.9)">4</text>
<text x="139.4" y="168.3" transform="rotate(-90 139.4 168.3)">1</text>
<text x="144.5" y="168.3" transform="rotate(-90 144.5 168.3)">2</text>
<text x="152.1" y="168.3" transform="rotate(-90 152.1 168.3)">1</text>
<text x="157.2" y="168.3" transform="rotate(-90 157.2 168.3)">2</text>
<text x="164.8" y="168.3" transform="rotate(-90 164.8 168.3)">1</text>
<text x="169.9" y="168.3" transform="rotate(-90 169.9 168.3)">2</text>
<text x="31.5" y="177.2" transform="rotate(-90 31.5 177.2)">1</text>
<text x="46.7" y="177.2" transform="rotate(-90 46.7 177.2)">3</text>
<text x="16.4" y="183.9">2</text>
<text x="16.4" y="186.4">1</text>
</g>
<g font-size="1.8" fill="#0000c2">
<text x="246.2" y="34.6">Selected</text>
<text x="255.5" y="34.6">Bit</text>
<text x="259.2" y="34.6">C</text>
<text x="173" y="41.5">Selected</text>
<text x="182.3" y="41.5">Bit</text>
<text x="186.1" y="41.5">B</text>
<text x="210.6" y="40">Selected</text>
<text x="219.9" y="40">Bit</text>
<text x="223.7" y="40">B</text>
<text x="135.8" y="44.3">Selected</text>
<text x="145.1" y="44.3">Bit</text>
<text x="148.8" y="44.3">A</text>
<text x="69.4" y="94.2" transform="rotate(-90 69.4 94.2)">B</text>
<text x="69.4" y="97.9" transform="rotate(-90 69.4 97.9)">A</text>
<text x="69.4" y="105.6" transform="rotate(-90 69.4 105.6)">A</text>
<text x="69.4" y="102.1" transform="rotate(-90 69.4 102.1)">B</text>
<text x="14.1" y="121.5">Lane</text>
<text x="16.4" y="122.9">2</text>
<text x="19.7" y="121.5">B</text>
<text x="14.4" y="128.1">Lane</text>
<text x="20" y="128.1">A</text>
<text x="115.4" y="137.9" transform="rotate(-90 115.4 137.9)">3</text>
<text x="115.4" y="141.7" transform="rotate(-90 115.4 141.7)">Bit</text>
<text x="119.5" y="141" transform="rotate(-90 119.5 141)">2</text>
<text x="124.8" y="142.7" transform="rotate(-90 124.8 142.7)">1</text>
<text x="119.5" y="144.7" transform="rotate(-90 119.5 144.7)">Bit</text>
<text x="124.8" y="146.5" transform="rotate(-90 124.8 146.5)">Bit</text>
<text x="136.8" y="179.2" transform="rotate(-90 136.8 179.2)">A</text>
<text x="136.8" y="175.5" transform="rotate(-90 136.8 175.5)">B</text>
<text x="19.8" y="182.7">Bit</text>
<text x="23.6" y="182.7">B</text>
<text x="136.8" y="183.4" transform="rotate(-90 136.8 183.4)">B</text>
<text x="20.2" y="189.3">Bit</text>
<text x="23.9" y="189.3">A</text>
<text x="136.8" y="186.8" transform="rotate(-90 136.8 186.8)">A</text>
</g>
</svg>
